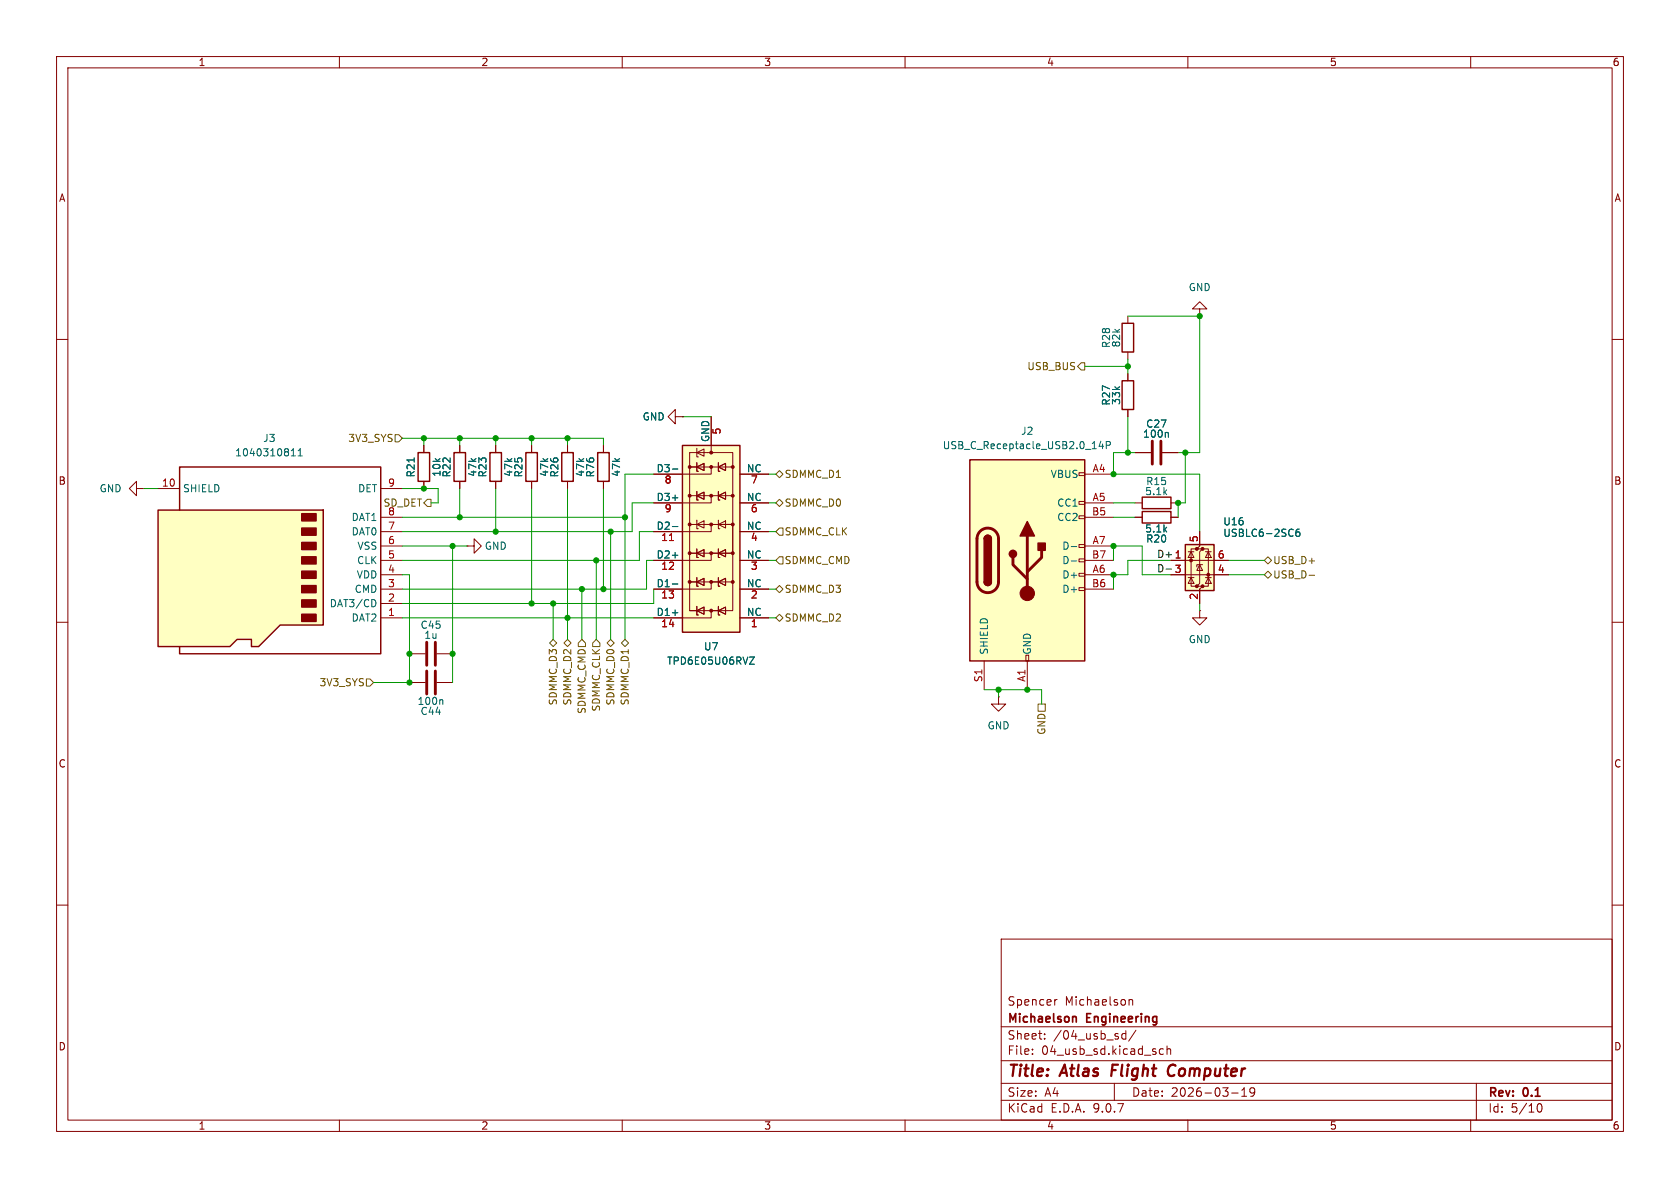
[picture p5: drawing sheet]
<svg xmlns="http://www.w3.org/2000/svg" width="297mm" height="210mm" viewBox="0 0 297 210" stroke-linecap="round" stroke-linejoin="round" font-family="sans-serif">
<g fill="none" stroke="#840000" stroke-width=".18">
<path d="M10 10h277v190h-277zM12 12h273v186h-273zM60 10v2M110 10v2M160 10v2M210 10v2M260 10v2M10 60h2M87.6 78.7v1.3M285 60h2M82.5 96.5h1.3v-1.2l1.3 1.2-1.3 1.3v-1.3M82.5 96.5h.1"/>
<path d="M87.6 85.1v1.3M10 110h2M212.1 108v1.2h1.3l-1.3 1.3-1.3-1.3h1.3M212.1 108h.1M285 110h2M176.5 123.2v1.3h1.3l-1.3 1.2-1.2-1.2h1.2M176.5 123.2h.1M10 160h2M177 166h108v32h-108zM186.9 176.7l-.3 .1-.1 .2M199.6 176.8l.2-.1 .4 .1v.9M199.6 176.7v1"/>
<path d="M285 160h2M60 198v2M110 198v2M160 198v2M177 194.5h108M177 191.5h108M177 187.5h108M177 181.5h108M182.5 186.3v.1M182.5 185.5v.1M184.7 183.6v.1M184.7 182.8v.1"/>
<path d="M197 191.5v3M198.3 183.4l.3 .3 .4-.1M199 182.2v1.5M199 182.8l-.4-.1-.3 .3M200.8 182.1l-1.3 2M205.7 185.5l-.5-.1-.2 .3v.4l.1 .2h.6M206.3 185.5l.2-.1 .4 .1 .1 .9M206.3 184.9v1.5M210 198v2M217.7 193.2h1.2M219.5 193.8h.9M219.5 192.7l.5-.4v1.5"/>
<path d="M221 192.4v.5l.1 .3h.4l.3-.3M221.7 192.4a.99 .99 0 0 1-.3 1.4h-.3M260 198v2M261 191.5v6.5M271.7 195.7l.2-.5 .2-.1a.81 .81 0 0 1 .6 .6 .81 .81 0 0 1-.3 .8h-.4l-.3-.5"/>
</g>
<path d="M196.7 188.2l-.3 2M207.5 188.2a1.13 1.13 0 0 0-1 .7 1.13 1.13 0 0 0 .2 1.2l.3 .1 .5-.1" fill="none" stroke="#840000" stroke-width=".4"/>
<path d="M189.8 179.7l.4 .1 .1 .1v.8" fill="none" stroke="#840000" stroke-width=".3"/>
<path d="M86.6 80h2v5.1h-2z" fill="none" stroke="#840000" stroke-width=".25"/>
<path d="M209.5 96.3h5.1v8.1h-5.1z" fill="#ffffc2"/>
<g fill="#840000" stroke="#840000" stroke-width=".18">
<circle cx="210.6" cy="99.1" r=".25"/>
<circle cx="211.6" cy="97" r=".25"/>
<circle cx="211.6" cy="103.6" r=".25"/>
<circle cx="212.6" cy="97" r=".25"/>
<circle cx="212.6" cy="103.6" r=".25"/>
<circle cx="213.6" cy="101.6" r=".25"/>
</g>
<g fill="none" stroke="#840000" stroke-width=".18">
<path d="M74.9 78.7v1.3M74.9 85.1v1.3M200.7 80h2.8M205.5 80h2.8M207 99.1h10.2M210.1 97.5h1M210.6 97.5l.5 1.1h-1zM211.6 97h-1v6.6h1M212.1 94v2.5l-.5 .5h1l-.5 .5v5.6l-.5 .5h1l-.5 .5v2.6M212.1 99.8l.5 1h-1zM212.6 99.8h-1v.4M212.6 97h1v6.6h-1"/>
<path d="M213.1 97.5h1M213.6 97.5l.5 1.1h-1zM207 101.6h10.2M210.1 102.1h1M210.6 102.1l.5 1h-1zM213.1 102.1h1M213.6 102.1l.5 1h-1z"/>
</g>
<path d="M73.9 80h2v5.1h-2zM209.5 96.3h5.1v8.1h-5.1z" fill="none" stroke="#840000" stroke-width=".25"/>
<path d="M206.4 76.4l.2 .2v.7M73.2 80.9v.8M229.7 93.5l-.4 .1a.86 .86 0 0 0 0 1.2l.5-.1v-.4l-.2-.3-.4 .1-.1 .2" fill="none" stroke="#006464" stroke-width=".18"/>
<path d="M203.7 78v4M205.2 78v4" fill="none" stroke="#840000" stroke-width=".51"/>
<path d="M120.6 78.7h10.2v33.1h-10.2z" fill="#ffffc2"/>
<path d="M120.6 78.7h10.2v33.1h-10.2zM198.4 67.3h2v5.1h-2zM93 80h2v5.1h-2zM201.9 87.9h5.1v2h-5.1zM201.9 90.4h5.1v2.1h-5.1z" fill="none" stroke="#840000" stroke-width=".25"/>
<g fill="none" stroke="#840000" stroke-width=".18">
<path d="M212.1 54.6h1.3l-1.3-1.3-1.3 1.3h1.3v1.3M212.1 55.9h.1M94 78.7v1.3M123.2 79.2v1.6h.2M125.7 73.7v6.3M199.4 66v1.3M199.4 72.4v1.3M94 85.1v1.3M121.9 97.8h5.1M121.9 87.6h5.1M121.9 82.6h5.1M123.2 97v1.6h.2"/>
<path d="M123.2 97.8l1.3-.6v1.2zM123.2 91.9v1.6h.2M123.2 92.7l1.3-.6v1.2zM123.2 86.9v1.5h.2M123.2 87.6l1.3-.6v1.3zM123.2 81.8v1.5h.2M123.2 82.6l1.3-.7v1.3zM123.2 80l1.3-.6v1.2zM125.7 97.8v1.3h-10.1M125.7 92.7v1.3h-10.1M125.7 87.6v1.3h-10.1M125.7 82.6v1.2h-10.1"/>
<path d="M127 97v1.6h.3M127 92.7h2.5v5.1h-2.5M127 97.8l1.3-.6v1.2zM127 91.9v1.6h.3M127 92.7l1.3-.6v1.2zM127 86.9v1.5h.3M127 87.6l1.3-.6v1.3zM127 82.6h2.5v5h-2.5M127 81.8v1.5h.3M127 82.6l1.3-.7v1.3zM129.5 82.6v-2.6h-7.6v28h5.1M129.5 87.6v5.1h-7.6"/>
<path d="M129.5 97.8v5.1M130.8 99.1h5.1M130.8 94h5.1M130.8 88.9h5.1M130.8 83.8h5.1M200.7 88.9h1.2M200.7 91.4h1.2M207 88.9h1.3M207 91.4h1.3M72.4 115.6h2.8M77.2 115.6h2.8M121.9 102.9h5.1"/>
<path d="M123.2 107.2v1.5h.2M123.2 108l1.3-.7v1.3zM123.2 102.1v1.5h.2M123.2 102.9l1.3-.7v1.3zM125.7 108v1.2h-10.1M125.7 102.9v1.2h-10.1M127 107.2v1.5h.3M127 102.9h2.5v5.1h-2.5M127 108l1.3-.7v1.3zM127 102.1v1.5h.3M127 102.9l1.3-.7v1.3zM130.8 109.2h5.1"/>
<path d="M130.8 104.1h5.1M72.4 120.7h2.8M77.2 120.7h2.8"/>
</g>
<g fill="#840000" stroke="#840000" stroke-width=".18">
<circle cx="125.7" cy="107.9" r=".25"/>
<circle cx="121.9" cy="102.9" r=".25"/>
<circle cx="125.7" cy="102.9" r=".25"/>
<circle cx="129.5" cy="102.9" r=".25"/>
<circle cx="121.9" cy="97.8" r=".25"/>
<circle cx="125.7" cy="97.8" r=".25"/>
<circle cx="129.5" cy="97.8" r=".25"/>
<circle cx="121.9" cy="92.7" r=".25"/>
<circle cx="125.7" cy="92.7" r=".25"/>
<circle cx="129.5" cy="92.7" r=".25"/>
<circle cx="121.9" cy="87.6" r=".25"/>
<circle cx="125.7" cy="87.6" r=".25"/>
<circle cx="129.5" cy="87.6" r=".25"/>
<circle cx="121.9" cy="82.5" r=".25"/>
<circle cx="125.7" cy="82.5" r=".25"/>
<circle cx="129.5" cy="82.5" r=".25"/>
<circle cx="125.7" cy="80" r=".25"/>
</g>
<path d="M118.9 98.2h.9M118.9 93.1h.9M118.9 88h.9M118.9 82.9h.9M118.9 108.3h.9M118.9 103.2h.9M132.5 116.1h.8l-.8 1.3h.8M78.1 123.7l.2 .2v.6" fill="none" stroke="#006464" stroke-width=".18"/>
<path d="M118.4 95.6h.7" fill="none" stroke="#a90000" stroke-width=".18"/>
<path d="M75.4 113.5v4.1M75.4 118.6v4.1M77 113.5v4.1M77 118.6v4.1" fill="none" stroke="#840000" stroke-width=".51"/>
<path d="M171.4 81.3h20.4v35.5h-20.4z" fill="#ffffc2"/>
<g fill="none" stroke="#840000" stroke-width=".18">
<path d="M199.4 55.9v1.3M81.3 78.7v1.3M100.3 78.7v1.3M106.7 78.7v1.3M119.4 73.7v-1.3l-1.3 1.3 1.3 1.2v-1.2h1.2M120.6 73.7h.1M199.4 62.2v1.3M24.1 86.4v-1.3l-1.2 1.3 1.2 1.2v-1.2h1.3M25.4 86.4h.1M81.3 85.1v1.3M100.3 85.1v1.3M106.7 85.1v1.3"/>
<path d="M190.8 83.6h1v.5h-1zM190.8 88.6h1v.6h-1zM190.8 91.2h1v.5h-1zM190.8 96.3h1v.5h-1zM190.8 98.8h1v.5h-1zM191.8 83.8h5M191.8 88.9h5M191.8 91.4h5M191.8 96.5h5M191.8 99.1h5M174 116.8v5.1M181.4 115.8h.5v1h-.5z"/>
<path d="M181.6 116.8v5.1M190.8 101.3h1v.6h-1zM190.8 103.9h1v.5h-1zM191.8 101.6h5M191.8 104.1h5"/>
</g>
<path d="M198.4 57.2h2v5h-2zM80.3 80h2v5.1h-2zM99.3 80h2v5.1h-2zM105.7 80h2v5.1h-2zM171.4 81.3h20.4v35.5h-20.4zM174 95.3a.64 .64 0 0 1 .6-.7 .64 .64 0 0 1 .7 .7M174 102.9a.64 .64 0 0 0 .6 .6 .64 .64 0 0 0 .7-.6" fill="none" stroke="#840000" stroke-width=".25"/>
<path d="M173.3 93.9a1.9 1.9 0 0 1 2-.4 1.9 1.9 0 0 1 1.2 1.8v7.6a1.91 1.91 0 0 1-1.9 1.9 1.91 1.91 0 0 1-1.9-1.9v-7.8l.2-.6zM179.1 98.6v1.2l2.5 2.6M181.6 94.7v10.2M184.1 97.3v1.3l-2.5 2.5" fill="none" stroke="#840000" stroke-width=".51"/>
<g fill="#840000" stroke="#840000" stroke-width=".25">
<path d="M174 95.3h1.3v7.6h-1.3z"/>
<path d="M174.2 94.8a.64 .64 0 0 1 .7-.1 .64 .64 0 0 1 .4 .6h-1.3z"/>
<path d="M174 102.9h1.3a.64 .64 0 0 1-.7 .6 .64 .64 0 0 1-.6-.6z"/>
<path d="M181.6 92.2l1.3 2.5h-2.6z"/>
<path d="M183.5 96h1.3v1.3h-1.3z"/>
<circle cx="179.1" cy="97.9" r=".63"/>
</g>
<circle cx="181.6" cy="104.9" r="1.27" fill="#840000" stroke="#840000" stroke-width=".18"/>
<path d="M194.6 78l-.3 .9h.8M194.9 78.5v.8M195.6 78.7h.6l.1-.2-.1-.3-.6-.2v1.3M189.4 96.6h1M189.4 99.2h1" fill="none" stroke="#006464" stroke-width=".18"/>
<path d="M27.9 90.2h29.2v20.3h-7.6l-3.8 3.8h-1.3v-1.3h-2.5l-1.3 1.3h-12.7z" fill="#ffffc2"/>
<path d="M27.9 90.2h29.2v20.3h-7.6l-3.8 3.8h-1.3v-1.3h-2.5l-1.3 1.3h-12.7zM31.7 90.2v-7.6h35.6v33h-35.6v-1.3" fill="none" stroke="#840000" stroke-width=".25"/>
<g fill="#840000" stroke="#840000" stroke-width=".25">
<path d="M53.3 108.6h2.6v1.3h-2.6z"/>
<path d="M53.3 106h2.6v1.3h-2.6z"/>
<path d="M53.3 103.5h2.6v1.3h-2.6z"/>
<path d="M53.3 101h2.6v1.2h-2.6z"/>
<path d="M53.3 98.4h2.6v1.3h-2.6z"/>
<path d="M53.3 95.9h2.6v1.3h-2.6z"/>
<path d="M53.3 93.3h2.6v1.3h-2.6z"/>
<path d="M53.3 90.8h2.6v1.3h-2.6z"/>
</g>
<g fill="none" stroke="#840000" stroke-width=".18">
<path d="M74.9 78.7v1.3M81.3 78.7v1.3M87.6 78.7v1.3M94 78.7v1.3M100.3 78.7v1.3M106.7 78.7v1.3M120.6 73.7h.1M125.7 73.7v5M199.4 66v1.3M199.4 72.4v1.3M27.9 86.4h3.8M67.3 99.1h3.8"/>
<path d="M67.3 96.5h3.8M67.3 94h3.8M67.3 91.4h3.8M67.3 86.4h3.8M74.9 85.1v1.3M81.3 85.1v1.3M87.6 85.1v1.3M94 85.1v1.3M100.3 85.1v1.3M106.7 85.1v1.3M115.6 99.1h5M115.6 94h5"/>
<path d="M115.6 88.9h5M115.6 83.8h5M130.8 99.1h5.1M130.8 94h5.1M130.8 88.9h5.1M130.8 83.8h5.1M200.7 91.4h1.2M200.7 80h2.8M205.5 80h2.8M207 99.1h2.5M207 91.4h1.3M212.1 94v2.5"/>
<path d="M214.6 99.1h2.6M67.3 109.2h3.8M67.3 106.7h3.8M67.3 104.1h3.8M67.3 101.6h3.8M115.6 109.2h5M115.6 104.1h5M130.8 109.2h5.1M130.8 104.1h5.1M207 101.6h2.5M212.1 104.1v2.6M214.6 101.6h2.6"/>
</g>
<g fill="none" stroke="#006464" stroke-width=".18">
<path d="M51.5 79.7l.4-.4v1.3M52.7 79.7l.4-.4v1.3M206.4 76.4l.2 .2v.7M51.5 80.6h.7M52.7 80.6h.7M73.2 80.9v.8M118.9 98.2h.9M118.9 93.1h.9M118.9 88h.9M118.9 82.9h.9M229.7 93.5l-.4 .1a.86 .86 0 0 0 0 1.2l.5-.1v-.4l-.2-.3-.4 .1-.1 .2M66.2 106.1l.3 .4-.3 .7"/>
<path d="M118.9 108.3h.9M118.9 103.2h.9M132.5 116.1h.8l-.8 1.3h.8"/>
</g>
<g fill="none" stroke="#725600" stroke-width=".18">
<path d="M69.8 76.8h.7l.6 .7-.6 .6h-.7zM191.1 64.1h.7v1.3h-.7l-.6-.6zM75.6 88.3h.6v1.2h-.6l-.7-.6zM137.2 94l.6-.7h.6v1.3h-.6zM137.2 88.9l.6-.6 .6 .6-.6 .6zM137.2 83.8l.6-.6 .6 .6-.6 .7zM137.2 99.1l.6-.7h.6v1.3h-.6zM223.5 99.1l.7-.7 .6 .7-.6 .6zM97.2 113.7l.6-.7 .6 .7-.6 .6zM100.3 113l.7 .7-.7 .6-.6-.6zM102.9 113l.6 .7v.6h-1.3v-.6zM105.4 113l.6 .7v.6h-1.2v-.6z"/>
<path d="M107.3 113.7l.6-.7 .7 .7-.7 .6zM110.5 113l.6 .7-.6 .6-.6-.6zM137.2 109.2l.6-.6 .6 .6-.6 .7zM137.2 104.1l.6-.6 .6 .6-.6 .7zM223.5 101.6l.7-.6 .6 .6-.6 .6zM231.4 101.7h1M64.8 120h.6l.6 .7-.6 .6h-.6zM183.5 124.5h1.3v1.2h-1.3z"/>
</g>
<g fill="none" stroke="#009600" stroke-width=".18">
<path d="M199.4 55.9h12.7v24.1h-3.8M71.1 77.5h35.6v1.2M74.9 77.5v1.2M81.3 77.5v1.2M87.6 77.5v1.2M94 77.5v1.2M100.3 77.5v1.2M120.6 73.7h5.1M191.8 64.8h7.6M199.4 63.5v2.5M199.4 73.7v6.3M25.4 86.4h2.5"/>
<path d="M71.1 96.5h11.4M71.1 86.4h6.4v2.5h-1.3M71.1 91.4h39.4M80 96.5v24.2M81.3 86.4v5M87.6 86.4v7.6M94 86.4v20.3M100.3 86.4v26.6M105.4 99.1v13.9M106.7 86.4v17.7M107.9 94v19M115.6 99.1h-1.3v5h-43.2"/>
<path d="M115.6 88.9h-3.8v5.1h-40.7M115.6 83.8h-5.1v29.2M115.6 94h-2.6v5.1h-41.9M135.9 88.9h1.3M135.9 83.8h1.3M135.9 99.1h1.3M135.9 94h1.3M196.8 99.1v-2.6h5.1v5.1h5.1M196.8 88.9h3.9M196.8 91.4h3.9M200.7 80h-3.9v3.8h15.3v10.2M207 99.1h-7.6v2.5h-2.6v2.5"/>
<path d="M209.5 80v8.9h-1.2v2.5M217.2 99.1h6.3M71.1 109.2h44.5M71.1 101.6h1.3v19.1h-6.4M97.8 106.7v6.3M102.9 104.1v8.9M115.6 104.1v2.6h-44.5M135.9 109.2h1.3M135.9 104.1h1.3M212.1 106.7v1.3M217.2 101.6h6.3M174 121.9h10.1v2.6"/>
<path d="M176.5 121.9v1.3"/>
</g>
<path d="M118.4 95.6h.7" fill="none" stroke="#a90000" stroke-width=".18"/>
<g fill="#009600" stroke="#009600" stroke-width=".18">
<circle cx="80" cy="115.6" r=".46"/>
<circle cx="87.6" cy="94" r=".46"/>
<circle cx="105.4" cy="99.1" r=".46"/>
<circle cx="97.8" cy="106.7" r=".46"/>
<circle cx="94" cy="106.7" r=".46"/>
<circle cx="80" cy="96.5" r=".46"/>
<circle cx="81.3" cy="77.5" r=".46"/>
<circle cx="100.3" cy="109.2" r=".46"/>
<circle cx="106.7" cy="104.1" r=".46"/>
<circle cx="102.9" cy="104.1" r=".46"/>
<circle cx="176.5" cy="121.9" r=".46"/>
<circle cx="196.8" cy="101.6" r=".46"/>
<circle cx="196.8" cy="96.5" r=".46"/>
<circle cx="181.6" cy="121.9" r=".46"/>
<circle cx="212.1" cy="55.9" r=".46"/>
<circle cx="199.4" cy="64.8" r=".46"/>
<circle cx="208.3" cy="88.9" r=".46"/>
<circle cx="196.8" cy="83.8" r=".46"/>
<circle cx="199.4" cy="80" r=".46"/>
<circle cx="209.5" cy="80" r=".46"/>
<circle cx="87.6" cy="77.5" r=".46"/>
<circle cx="94" cy="77.5" r=".46"/>
<circle cx="110.5" cy="91.4" r=".46"/>
<circle cx="107.9" cy="94" r=".46"/>
<circle cx="100.3" cy="77.5" r=".46"/>
<circle cx="81.3" cy="91.4" r=".46"/>
<circle cx="74.9" cy="77.5" r=".46"/>
<circle cx="72.4" cy="115.6" r=".46"/>
<circle cx="72.4" cy="120.7" r=".46"/>
<circle cx="74.9" cy="86.4" r=".46"/>
</g>
<g font-size="2.8" fill="#840000">
<text x="178" y="190.9">Title:</text>
<text x="187.7" y="190.9">Atlas</text>
<text x="197.3" y="190.9">Flight</text>
<text x="208.1" y="190.9">Computer</text>
</g>
<g font-size="2.1" fill="#840000">
<text x="178" y="178">Spencer</text>
<text x="188.2" y="178">Michaelson</text>
<text x="178" y="184">Sheet:</text>
<text x="178" y="181.2">Michaelson</text>
<text x="186.2" y="184">/04_usb_sd/</text>
<text x="192.2" y="181.2">Engineering</text>
<text x="178" y="186.7">File:</text>
<text x="184.1" y="186.7">04_usb_sd.kicad_sch</text>
<text x="178" y="196.9">KiCad</text>
<text x="178" y="194.1">Size:</text>
<text x="184.7" y="194.1">A4</text>
<text x="185.7" y="196.9">E.D.A.</text>
<text x="193.3" y="196.9">9.0.7</text>
<text x="200" y="194.1">Date:</text>
<text x="207" y="194.1">2026-03-19</text>
<text x="263" y="194.3">Rev:</text>
<text x="263" y="196.9">Id:</text>
<text x="267.1" y="196.9">5/10</text>
<text x="269.4" y="194.3">0.1</text>
</g>
<g font-size="1.8" fill="#840000">
<text x="35" y="11.9">1</text>
<text x="85" y="11.9">2</text>
<text x="135" y="11.9">3</text>
<text x="185" y="11.9">4</text>
<text x="235" y="11.9">5</text>
<text x="285" y="11.9">6</text>
<text x="10.3" y="35.9">A</text>
<text x="285.3" y="35.9">A</text>
<text x="10.3" y="85.9">B</text>
<text x="285.3" y="85.9">B</text>
<text x="10.3" y="135.9">C</text>
<text x="285.3" y="135.9">C</text>
<text x="10.3" y="185.9">D</text>
<text x="285.3" y="185.9">D</text>
<text x="35" y="199.9">1</text>
<text x="85" y="199.9">2</text>
<text x="135" y="199.9">3</text>
<text x="185" y="199.9">4</text>
<text x="235" y="199.9">5</text>
<text x="285" y="199.9">6</text>
</g>
<g font-size="1.8" fill="#006464">
<text x="210.1" y="51.7">GND</text>
<text x="196.4" y="61.6" transform="rotate(-90 196.4 61.6)">R28</text>
<text x="198.2" y="61.5" transform="rotate(-90 198.2 61.5)">82k</text>
<text x="196.4" y="71.8" transform="rotate(-90 196.4 71.8)">R27</text>
<text x="198.2" y="71.7" transform="rotate(-90 198.2 71.7)">33k</text>
<text x="113.5" y="74.5">GND</text>
<text x="180.4" y="77.1">J2</text>
<text x="202" y="77.6">100n</text>
<text x="202.5" y="75.8">C27</text>
<text x="41.5" y="80.9">1040310811</text>
<text x="46.4" y="78.3">J3</text>
<text x="116" y="83.6">D3-</text>
<text x="125.5" y="78.2" transform="rotate(-90 125.5 78.2)">GND</text>
<text x="131.9" y="83.6">NC</text>
<text x="166.6" y="79.6">USB_C_Receptacle_USB2.0_14P</text>
<text x="17.5" y="87.2">GND</text>
<text x="32.3" y="87.2">SHIELD</text>
<text x="63.2" y="87.2">DET</text>
<text x="73.5" y="84.5" transform="rotate(-90 73.5 84.5)">R21</text>
<text x="78.1" y="84.4" transform="rotate(-90 78.1 84.4)">10k</text>
<text x="79.9" y="84.5" transform="rotate(-90 79.9 84.5)">R22</text>
<text x="84.4" y="84.4" transform="rotate(-90 84.4 84.4)">47k</text>
<text x="86.2" y="84.5" transform="rotate(-90 86.2 84.5)">R23</text>
<text x="90.8" y="84.4" transform="rotate(-90 90.8 84.4)">47k</text>
<text x="92.6" y="84.5" transform="rotate(-90 92.6 84.5)">R25</text>
<text x="97.1" y="84.4" transform="rotate(-90 97.1 84.4)">47k</text>
<text x="98.9" y="84.5" transform="rotate(-90 98.9 84.5)">R26</text>
<text x="103.5" y="84.4" transform="rotate(-90 103.5 84.4)">47k</text>
<text x="105.3" y="84.5" transform="rotate(-90 105.3 84.5)">R76</text>
<text x="109.8" y="84.4" transform="rotate(-90 109.8 84.4)">47k</text>
<text x="116" y="88.6">D3+</text>
<text x="131.9" y="88.6">NC</text>
<text x="185.7" y="84.7">VBUS</text>
<text x="186.8" y="89.8">CC1</text>
<text x="202.3" y="87.7">5.1k</text>
<text x="202.5" y="86">R15</text>
<text x="62.1" y="94.8">DAT0</text>
<text x="62.1" y="92.3">DAT1</text>
<text x="116" y="93.7">D2-</text>
<text x="131.9" y="93.7">NC</text>
<text x="186.8" y="92.3">CC2</text>
<text x="202.3" y="94.3">5.1k</text>
<text x="216.2" y="93.1">U16</text>
<text x="216.2" y="95.1">USBLC6-2SC6</text>
<text x="63" y="99.9">CLK</text>
<text x="63.1" y="97.4">VSS</text>
<text x="85.6" y="97.4">GND</text>
<text x="116" y="98.8">D2+</text>
<text x="131.9" y="98.8">NC</text>
<text x="187.7" y="97.4">D-</text>
<text x="187.7" y="99.9">D-</text>
<text x="202.5" y="96.1">R20</text>
<text x="58.2" y="107.5">DAT3/CD</text>
<text x="62.6" y="105">CMD</text>
<text x="63" y="102.5">VDD</text>
<text x="116" y="103.9">D1-</text>
<text x="131.9" y="103.9">NC</text>
<text x="187.7" y="102.5">D+</text>
<text x="187.7" y="105">D+</text>
<text x="62.1" y="110.1">DAT2</text>
<text x="74.3" y="111.4">C45</text>
<text x="74.9" y="113.1">1u</text>
<text x="116" y="109">D1+</text>
<text x="131.9" y="109">NC</text>
<text x="210.1" y="113.9">GND</text>
<text x="117.8" y="117.7">TPD6E05U06RVZ</text>
<text x="124.4" y="115.2">U7</text>
<text x="174.9" y="115.8" transform="rotate(-90 174.9 115.8)">SHIELD</text>
<text x="182.5" y="115.8" transform="rotate(-90 182.5 115.8)">GND</text>
<text x="73.7" y="124.8">100n</text>
<text x="74.3" y="126.6">C44</text>
<text x="174.5" y="129.1">GND</text>
</g>
<g font-size="1.8" fill="#725600">
<text x="181.5" y="65.6">USB_BUS</text>
<text x="61.5" y="78.3">3V3_SYS</text>
<text x="67.7" y="89.8">SD_DET</text>
<text x="138.6" y="89.8">SDMMC_D0</text>
<text x="138.6" y="84.7">SDMMC_D1</text>
<text x="68.5" y="91.2">8</text>
<text x="138.6" y="94.8">SDMMC_CLK</text>
<text x="138.6" y="99.9">SDMMC_CMD</text>
<text x="225" y="99.9">USB_D+</text>
<text x="138.6" y="105">SDMMC_D3</text>
<text x="225" y="102.5">USB_D-</text>
<text x="138.6" y="110.1">SDMMC_D2</text>
<text x="56.4" y="121.5">3V3_SYS</text>
<text x="98.7" y="124.8" transform="rotate(-90 98.7 124.8)">SDMMC_D3</text>
<text x="101.2" y="124.8" transform="rotate(-90 101.2 124.8)">SDMMC_D2</text>
<text x="106.3" y="125.9" transform="rotate(-90 106.3 125.9)">SDMMC_CLK</text>
<text x="108.8" y="124.8" transform="rotate(-90 108.8 124.8)">SDMMC_D0</text>
<text x="111.4" y="124.8" transform="rotate(-90 111.4 124.8)">SDMMC_D1</text>
<text x="103.7" y="126.3" transform="rotate(-90 103.7 126.3)">SDMMC_CMD</text>
<text x="185" y="130" transform="rotate(-90 185 130)">GND</text>
</g>
<g font-size="1.8" fill="#a90000">
<text x="127.7" y="76.9" transform="rotate(-90 127.7 76.9)">5</text>
<text x="193.1" y="83.6">A4</text>
<text x="28.5" y="86.1">10</text>
<text x="68.5" y="86.1">9</text>
<text x="117.4" y="85.8">8</text>
<text x="132.6" y="85.8">7</text>
<text x="193.1" y="88.6">A5</text>
<text x="68.5" y="93.7">7</text>
<text x="116.8" y="96">11</text>
<text x="117.4" y="90.9">9</text>
<text x="132.6" y="96">4</text>
<text x="132.6" y="90.9">6</text>
<text x="193" y="91.2">B5</text>
<text x="211.8" y="96" transform="rotate(-90 211.8 96)">5</text>
<text x="68.5" y="101.3">4</text>
<text x="68.5" y="98.8">5</text>
<text x="68.5" y="96.3">6</text>
<text x="116.8" y="101">12</text>
<text x="132.6" y="101">3</text>
<text x="193" y="98.8">B7</text>
<text x="193.1" y="96.3">A7</text>
<text x="193.1" y="101.3">A6</text>
<text x="207.6" y="98.8">1</text>
<text x="207.6" y="101.3">3</text>
<text x="215.2" y="98.8">6</text>
<text x="215.2" y="101.3">4</text>
<text x="68.5" y="106.4">2</text>
<text x="68.5" y="103.9">3</text>
<text x="116.8" y="106.1">13</text>
<text x="132.6" y="106.1">2</text>
<text x="193" y="103.9">B6</text>
<text x="211.8" y="106.1" transform="rotate(-90 211.8 106.1)">2</text>
<text x="68.5" y="109">1</text>
<text x="116.8" y="111.2">14</text>
<text x="132.6" y="111.2">1</text>
<text x="173.7" y="120.7" transform="rotate(-90 173.7 120.7)">S1</text>
<text x="181.4" y="120.6" transform="rotate(-90 181.4 120.6)">A1</text>
</g>
<g font-size="1.8" fill="#0f0f0f">
<text x="204.5" y="98.7">D+ 1</text>
<text x="204.5" y="101.3">D- 3</text>
</g>
</svg>
